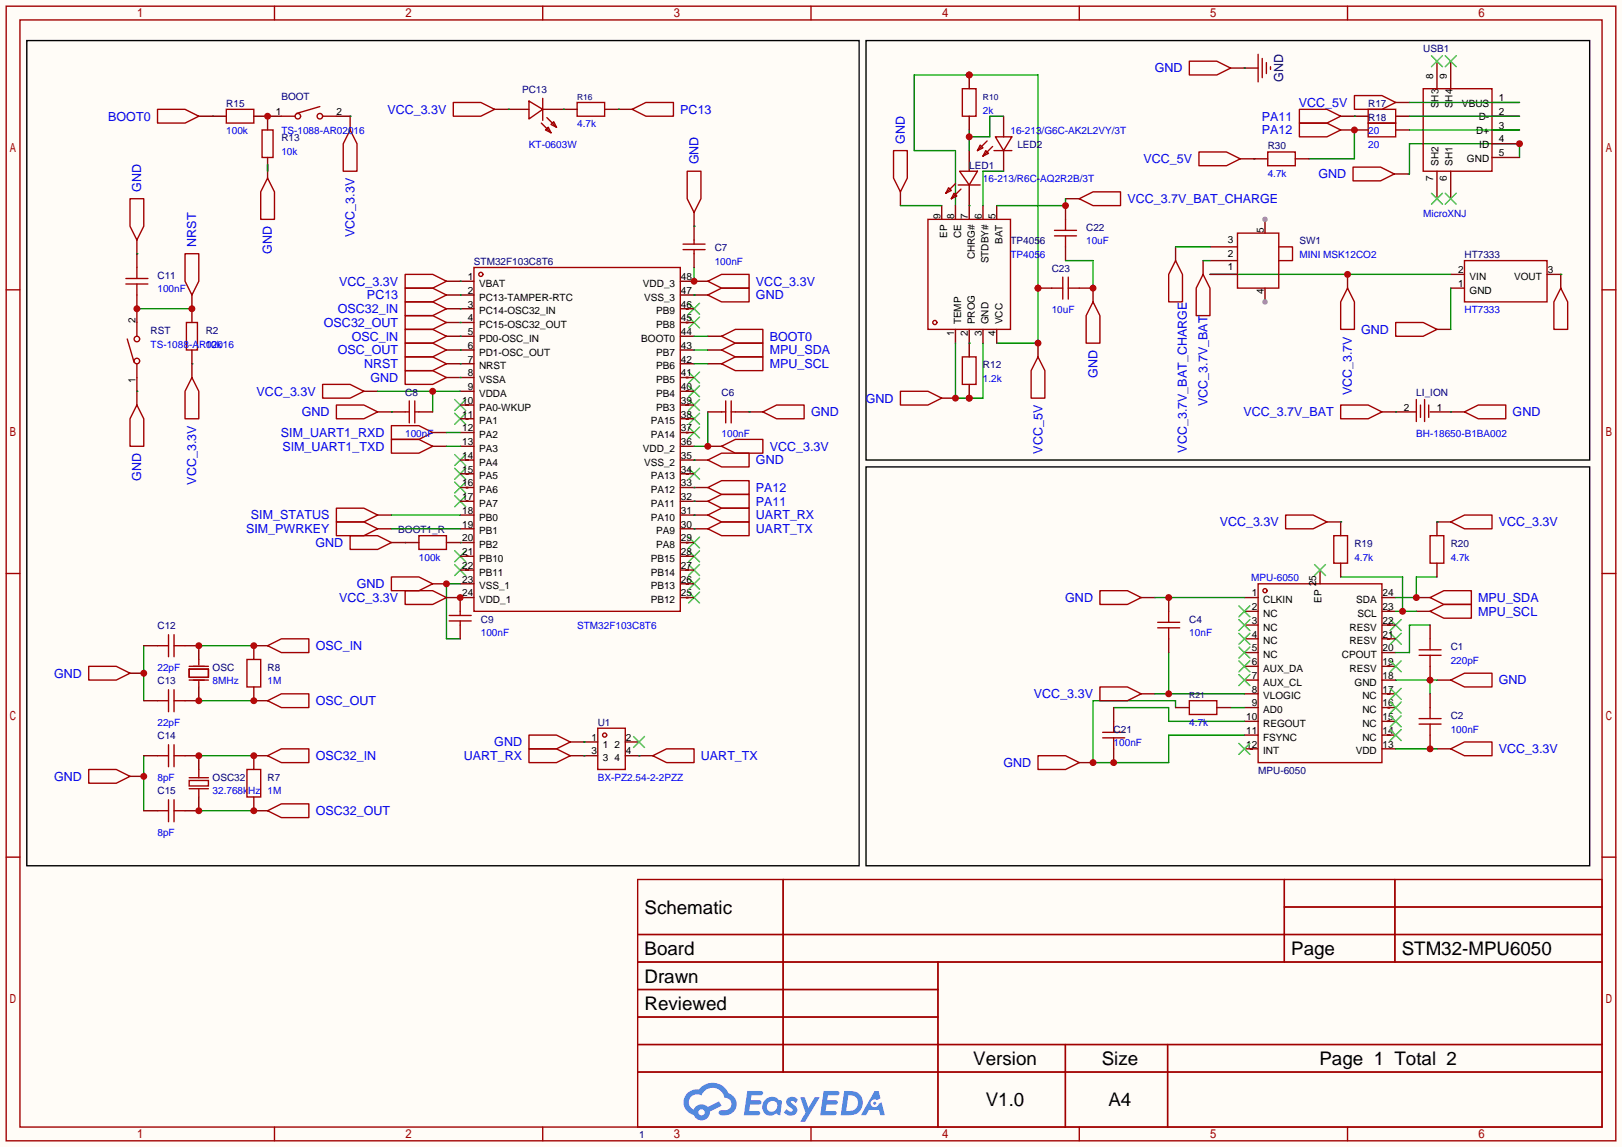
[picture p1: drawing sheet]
<svg xmlns="http://www.w3.org/2000/svg" width="299mm" height="212mm" viewBox="0 0 299 212" stroke-linecap="round" stroke-linejoin="round" font-family="sans-serif">
<path d="M0 0h299.5v211.8h-299.5z" fill="#fffcf7"/>
<g fill="none" stroke="#a10000" stroke-width=".25">
<path d="M1.1 1.1h297.2v209.6h-297.2zM3.7 3.7h292.1v204.5h-292.1zM50.7 1.1v2.6M100.2 1.1v2.6M149.7 1.1v2.6M199.3 1.1v2.6M248.8 1.1v2.6M1.1 53.5h2.6M295.8 53.5h2.5M1.1 105.9h2.6M295.8 105.9h2.5M1.1 158.3h2.6"/>
<path d="M295.8 158.3h2.5M117.7 162.4h178.1v45.8h-178.1zM117.7 172.6h178.1M117.7 177.7h178.1M144.6 162.4v35.6M173.2 177.7v30.5M237.1 162.4v15.3M237.1 167.5h58.7M257.5 162.4v15.3M117.7 182.8h55.5M117.7 192.9h178.1M117.7 187.8h55.5"/>
<path d="M117.7 198h178.1M196.7 192.9v15.3M215.6 192.9v15.3M50.7 208.2v2.5M100.2 208.2v2.5M149.7 208.2v2.5M199.3 208.2v2.5M248.8 208.2v2.5"/>
</g>
<g fill="#5487ff">
<path d="M145.5 202.8a1.3 1.3 0 0 1 1.8 .3l-.4 .6a.54 .54 0 0 0-.9-.2l.1 .2a1.58 1.58 0 0 1 1.1 1.6 1.43 1.43 0 0 1-2.5 .1l.5-.6a.64 .64 0 0 0 .5 .5 .64 .64 0 0 0 .7-.3l-.2-.2a1.6 1.6 0 0 1-1-1.6z"/>
<path d="M147.7 202.7h.9l.7 1.9 1.1-1.9h.9l-2.7 4.5h-.9l1-1.7z"/>
<path d="M138 201.5h1.6a1.31 1.31 0 0 1 1.2 .2 .4 .4 0 0 1-.3 .6h-1.8l-.1 .9h1.6a.4 .4 0 0 1 .4 .4 .4 .4 0 0 1-.4 .4h-1.7l-.2 1.2h.8a1.23 1.23 0 0 1 1.2 .2 .39 .39 0 0 1-.3 .6h-2.7z"/>
<path d="M152.1 201.5h1.6a1.32 1.32 0 0 1 1.3 .2 .39 .39 0 0 1-.4 .6h-1.7l-.2 .9h1.7a.4 .4 0 0 1 .3 .4 .4 .4 0 0 1-.4 .4h-1.7l-.2 1.2h.8a1.23 1.23 0 0 1 1.2 .2 .39 .39 0 0 1-.3 .6h-2.7z"/>
<path d="M161.5 201.5h.7l.4 1.3-.7 .4a.75 .75 0 0 0-1.1 .3 .75 .75 0 0 0 .5 1 .75 .75 0 0 0 .9-.6l.6-.3 .6 2.4h-.9l-.2-1h-1.9l-.5 1h-.9z"/>
<path d="M155.9 201.5l-.7 4.5h1.5a2.27 2.27 0 0 0 2.6-2.3 2.27 2.27 0 0 0-2.7-2.2zM156.6 202.3a1.5 1.5 0 0 1 1.8 1.5 1.5 1.5 0 0 1-1.9 1.4h-.3z"/>
<path d="M141.3 203.1a1.62 1.62 0 0 0-.4 2.1 1.62 1.62 0 0 0 2 .7l.4-.3 .3 .3 .5 .1 .3-2.5-.2-.3h-.4a1.58 1.58 0 0 0-2.5-.1zM141.9 203.6a.99 .99 0 0 1 1.6 .3 .99 .99 0 0 1-.9 1.4 .94 .94 0 0 1-1-.5 .94 .94 0 0 1 .3-1.2z"/>
<path d="M126.9 201.9a2.37 2.37 0 0 0 1.2 4 1.54 1.54 0 0 0 1.7 1 1.54 1.54 0 0 0 1.3-1.6l2.1-1.1-.5-.8-2 1.1a1.57 1.57 0 0 0-2.6 .4 1.5 1.5 0 0 1-.8-2.1 1.5 1.5 0 0 1 2.2-.5 2.23 2.23 0 0 1 2.3-1.4 2.23 2.23 0 0 1 2 1.8 1.16 1.16 0 0 1 1.2 1.1 1.16 1.16 0 0 1-1 1.3h-.7a.47 .47 0 0 0-.6 .3 .47 .47 0 0 0 .4 .6 2.23 2.23 0 0 0 2.3-.7 2.23 2.23 0 0 0 .4-2.3 2.16 2.16 0 0 0-1.3-1.1 3.2 3.2 0 0 0-5.4-.7l-1.2 .1zM129 205.4a.58 .58 0 0 1 1.1 0 .58 .58 0 0 1-1.1 0z"/>
<circle cx="161.5" cy="203.8" r=".28"/>
</g>
<g fill="none" stroke="#a10000" stroke-width=".25">
<path d="M87.5 49.4h38.1v63.5h-38.1zM232.3 107.8h22.8v33h-22.8zM264 110.4l2.6-1.3h5.1v2.5h-5.1zM264 112.9l2.6-1.3h5.1v2.6h-5.1zM267.8 138.3l2.6-1.3h5.1v2.6h-5.1zM267.8 125.6l2.6-1.3h5.1v2.6h-5.1z"/>
<circle cx="88.8" cy="50.7" r=".38"/>
<circle cx="233.6" cy="109.1" r=".38"/>
</g>
<g fill="none" stroke="#870000" stroke-width=".25">
<path d="M85 51.9h2.5M85 54.5h2.5M85 57h2.5M85 59.6h2.5M125.6 59.6h2.5M125.6 57h2.5M125.6 51.9h2.5M125.6 54.5h2.5M85 74.8h2.5M85 77.3h2.5M85 62.1h2.5M85 64.6h2.5"/>
<path d="M85 67.2h2.5M85 69.7h2.5M85 72.3h2.5M85 79.9h2.5M125.6 79.9h2.5M125.6 77.3h2.5M125.6 74.8h2.5M125.6 72.3h2.5M125.6 69.7h2.5M125.6 62.1h2.5M125.6 64.6h2.5M125.6 67.2h2.5"/>
<path d="M85 85h2.5M85 87.5h2.5M85 90h2.5M85 92.6h2.5M85 82.4h2.5M85 95.1h2.5M85 97.7h2.5M125.6 87.5h2.5M125.6 82.4h2.5M125.6 95.1h2.5M125.6 97.7h2.5M125.6 92.6h2.5"/>
<path d="M125.6 90h2.5M125.6 85h2.5M85 102.7h2.5M85 105.3h2.5M85 100.2h2.5M85 107.8h2.5M85 110.4h2.5M125.6 110.4h2.5M125.6 107.8h2.5M125.6 105.3h2.5M125.6 102.7h2.5M125.6 100.2h2.5"/>
<path d="M229.7 110.4h2.6M229.7 112.9h2.6M229.7 115.4h2.6M229.7 118h2.6M243.7 105.3v2.5M255.1 118h2.6M255.1 115.4h2.6M255.1 112.9h2.6M255.1 110.4h2.6M261.5 110.4h2.5M261.5 112.9h2.5M229.7 138.3h2.6"/>
<path d="M229.7 120.5h2.6M229.7 123.1h2.6M229.7 125.6h2.6M229.7 128.1h2.6M229.7 130.7h2.6M229.7 133.2h2.6M229.7 135.8h2.6M255.1 135.8h2.6M255.1 133.2h2.6M255.1 130.7h2.6M255.1 128.1h2.6M255.1 123.1h2.6"/>
<path d="M255.1 120.5h2.6M255.1 125.6h2.6M255.1 138.3h2.6M265.3 125.6h2.5M265.3 138.3h2.5"/>
</g>
<g fill="none" stroke="#3c3" stroke-width=".25">
<path d="M127.1 58.5l2.1 2.1M127.1 56l2.1 2M129.2 58.5l-2.1 2.1M129.2 56l-2.1 2M83.9 73.8l2.1 2M83.9 76.3l2.1 2.1M86 73.8l-2.1 2M86 76.3l-2.1 2.1M127.1 78.9l2.1 2M127.1 76.3l2.1 2.1M127.1 73.8l2.1 2M127.1 71.2l2.1 2.1"/>
<path d="M127.1 68.7l2.1 2M129.2 78.9l-2.1 2M129.2 76.3l-2.1 2.1M129.2 73.8l-2.1 2M129.2 71.2l-2.1 2.1M129.2 68.7l-2.1 2M83.9 83.9l2.1 2.1M83.9 86.5l2.1 2M83.9 89l2.1 2.1M83.9 91.6l2.1 2M86 83.9l-2.1 2.1M86 86.5l-2.1 2"/>
<path d="M86 89l-2.1 2.1M86 91.6l-2.1 2M127.1 99.2l2.1 2M127.1 86.5l2.1 2M129.2 99.2l-2.1 2M129.2 86.5l-2.1 2M83.9 101.7l2.1 2.1M83.9 104.3l2.1 2M86 101.7l-2.1 2.1M86 104.3l-2.1 2M127.1 109.3l2.1 2.1M127.1 106.8l2.1 2"/>
<path d="M127.1 104.3l2.1 2M127.1 101.7l2.1 2.1M129.2 109.3l-2.1 2.1M129.2 106.8l-2.1 2M129.2 104.3l-2.1 2M129.2 101.7l-2.1 2.1M228.7 111.9l2.1 2M228.7 114.4l2.1 2.1M228.7 117l2.1 2M228.7 119.5l2.1 2M230.8 111.9l-2.1 2M230.8 114.4l-2.1 2.1"/>
<path d="M230.8 117l-2.1 2M230.8 119.5l-2.1 2M242.7 104.3l2 2M244.7 104.3l-2 2M256.7 117l2 2M256.7 114.4l2 2.1M258.7 117l-2 2M258.7 114.4l-2 2.1M228.7 122l2.1 2.1M228.7 124.6l2.1 2M228.7 137.3l2.1 2M230.8 122l-2.1 2.1"/>
<path d="M230.8 124.6l-2.1 2M230.8 137.3l-2.1 2M256.7 134.7l2 2.1M256.7 132.2l2 2M256.7 129.7l2 2M256.7 127.1l2 2.1M256.7 122l2 2.1M258.7 134.7l-2 2.1M258.7 132.2l-2 2M258.7 129.7l-2 2M258.7 127.1l-2 2.1M258.7 122l-2 2.1"/>
</g>
<path d="M265.3 106.6h-3.8v3.8h-3.8" fill="none" stroke="#008700" stroke-width=".25"/>
<circle cx="261.5" cy="110.4" r=".63" fill="#c00"/>
<path d="M247.5 106.6h11.5v6.3M257.7 112.9h3.8" fill="none" stroke="#008700" stroke-width=".25"/>
<circle cx="259" cy="112.9" r=".63" fill="#c00"/>
<path d="M264 115.4h-3.8v5.1h-2.5M205.6 130.7h10.2v2.5h13.9M217 130.7v-1.3h-15.2v11.4h14v-5h13.9M257.7 125.6h7.6M264 125.6v2.5" fill="none" stroke="#008700" stroke-width=".25"/>
<path d="M265.3 96.4h2.5M199.3 140.8h2.5" fill="none" stroke="#870000" stroke-width=".25"/>
<path d="M267.8 96.4l2.6-1.3h5.1v2.6h-5.1z" fill="none" stroke="#a10000" stroke-width=".25"/>
<circle cx="201.8" cy="140.8" r=".63" fill="#c00"/>
<path d="M191.6 139.6h5.1l2.6 1.2-2.6 1.3h-5.1zM203.1 126.9h5.1l2.5 1.2-2.5 1.3h-5.1z" fill="none" stroke="#a10000" stroke-width=".25"/>
<path d="M213.2 128.1h16.5M215.8 120.5v7.6M227.2 130.7h2.5" fill="none" stroke="#008700" stroke-width=".25"/>
<path d="M210.7 128.1h2.5" fill="none" stroke="#870000" stroke-width=".25"/>
<circle cx="215.8" cy="128.1" r=".63" fill="#c00"/>
<g fill="none" stroke="#870000" stroke-width=".25">
<path d="M36.7 21.5h2.5M49.4 30.4v2.5M64.6 21.5v2.5M128.1 51.9h2.6M248.8 50.7v2.5M267.8 50.7h2.6M267.8 53.2h2.6M285.6 50.7h2.6M79.9 79.9h2.5M130.7 67.2h2.5M130.7 64.6h2.5M130.7 62.1h2.5"/>
<path d="M265.3 60.8h2.5M79.9 82.4h2.5M210.7 110.4h2.5"/>
</g>
<path d="M29.1 20.2h5.1l2.5 1.3-2.5 1.2h-5.1zM49.4 32.9l1.3 2.5v5.1h-2.6v-5.1zM64.6 24l1.3 2.5v5.1h-2.5v-5.1zM248.8 53.2l1.3 2.6v5h-2.6v-5zM257.7 59.6h5.1l2.5 1.2-2.5 1.3h-5.1zM270.4 48.1h15.2v7.7h-15.2zM72.3 78.6h5l2.6 1.3-2.6 1.3h-5zM133.2 67.2l2.6-1.3h5v2.6h-5zM133.2 64.6l2.6-1.2h5v2.5h-5zM133.2 62.1l2.6-1.3h5v2.6h-5zM72.3 81.2h5l2.6 1.2-2.6 1.3h-5zM203.1 109.1h5.1l2.5 1.3-2.5 1.2h-5.1z" fill="none" stroke="#a10000" stroke-width=".25"/>
<path d="M128.1 49.4v2.5M82.4 79.9h2.6M128.1 67.2h2.6M128.1 64.6h2.6M128.1 62.1h2.6M82.4 82.4h2.6M213.2 110.4h16.5" fill="none" stroke="#008700" stroke-width=".25"/>
<circle cx="128.1" cy="51.9" r=".63" fill="#c00"/>
<path d="M250.1 17.7h5l2.6 1.2-2.6 1.3h-5zM130.7 51.9l2.5-1.2h5.1v2.5h-5.1zM130.7 54.5l2.5-1.3h5.1v2.6h-5.1zM288.2 53.2l1.2 2.6v5h-2.5v-5zM130.7 85l2.5-1.3h5.1v2.5h-5.1zM72.3 106.6h5l2.6 1.2-2.6 1.3h-5z" fill="none" stroke="#a10000" stroke-width=".25"/>
<path d="M257.7 18.9h2.5M128.1 54.5h2.6M288.2 50.7v2.5M128.1 85h2.6M79.9 107.8h2.5" fill="none" stroke="#870000" stroke-width=".25"/>
<path d="M128.1 54.5h.1M128.1 85h.1M85 107.8h-2.6v10.2h2.6" fill="none" stroke="#008700" stroke-width=".25"/>
<circle cx="82.4" cy="107.8" r=".63" fill="#c00"/>
<path d="M82.4 69.7h2.6M130.7 82.4h2.5" fill="none" stroke="#870000" stroke-width=".25"/>
<path d="M74.8 68.5h5.1l2.5 1.2-2.5 1.3h-5.1zM133.2 82.4l2.6-1.2h5v2.5h-5z" fill="none" stroke="#a10000" stroke-width=".25"/>
<path d="M85 69.7h.1M130.7 76.1v6.3h-2.6" fill="none" stroke="#008700" stroke-width=".25"/>
<circle cx="130.7" cy="82.4" r=".63" fill="#c00"/>
<path d="M67.2 72.3h2.5M82.4 110.4h2.6" fill="none" stroke="#870000" stroke-width=".25"/>
<path d="M59.6 71h5l2.6 1.3-2.6 1.2h-5zM74.8 109.1h5.1l2.5 1.3-2.5 1.2h-5.1z" fill="none" stroke="#a10000" stroke-width=".25"/>
<path d="M69.7 72.3h15.3M79.9 72.3v3.8" fill="none" stroke="#008700" stroke-width=".25"/>
<circle cx="79.9" cy="72.3" r=".63" fill="#c00"/>
<g fill="none" stroke="#870000" stroke-width=".25">
<path d="M91.3 20.2h2.6M114.2 20.2h2.5M128.1 39.2v2.6M25.3 44.3v5.1M25.3 54.5v2.5M35.4 54.5v2.5M82.4 54.5h2.6M82.4 51.9h2.6M82.4 57h2.6M82.4 59.6h2.6M25.3 72.3v2.5M35.4 67.2v2.5"/>
<path d="M69.7 76.1h2.6M82.4 62.1h2.6M82.4 64.6h2.6M82.4 67.2h2.6M138.3 76.1h2.5M128.1 95.1h2.6M128.1 97.7h2.6M245 96.4h2.5M46.9 119.3h2.5M24 124.3h2.5M36.7 139.6v2.5M46.9 139.6h2.5"/>
<path d="M46.9 129.4h2.5M105.3 137h2.5M105.3 139.6h2.5M118 139.6h2.5M36.7 147.2v2.5M46.9 149.7h2.5"/>
</g>
<g fill="none" stroke="#a10000" stroke-width=".25">
<path d="M83.7 18.9h5.1l2.5 1.3-2.5 1.3h-5.1zM24 36.7h2.5v5.1l-1.2 2.5-1.3-2.5zM116.7 20.2l2.6-1.3h5v2.6h-5zM126.9 31.6h2.5v5.1l-1.3 2.5-1.2-2.5zM23.2 51.4h4.1M23.2 52.5h4.1M25.3 49.4v2M25.3 52.5v2M34.2 46.9h2.5v5l-1.3 2.6-1.2-2.6zM74.8 53.2h5.1l2.5 1.3-2.5 1.3h-5.1zM74.8 50.7h5.1l2.5 1.2-2.5 1.3h-5.1zM74.8 55.8h5.1l2.5 1.2-2.5 1.3h-5.1z"/>
<path d="M74.8 58.3h5.1l2.5 1.3-2.5 1.2h-5.1zM25.3 74.8l1.2 2.5v5.1h-2.5v-5.1zM35.4 69.7l1.3 2.6v5h-2.5v-5zM62.1 74.8h5.1l2.5 1.3-2.5 1.2h-5.1zM74.8 60.8h5.1l2.5 1.3-2.5 1.3h-5.1zM74.8 63.4h5.1l2.5 1.2-2.5 1.3h-5.1zM74.8 65.9h5.1l2.5 1.3-2.5 1.3h-5.1zM140.8 76.1l2.6-1.3h5.1v2.5h-5.1zM130.7 95.1l2.5-1.2h5.1v2.5h-5.1zM130.7 97.7l2.5-1.3h5.1v2.5h-5.1zM237.4 95.1h5l2.6 1.3-2.6 1.3h-5zM49.4 119.3l2.5-1.3h5.1v2.5h-5.1z"/>
<path d="M16.4 123.1h5.1l2.5 1.2-2.5 1.3h-5.1zM49.4 129.4l2.5-1.3h5.1v2.6h-5.1zM49.4 139.6l2.5-1.3h5.1v2.5h-5.1zM97.7 135.8h5l2.6 1.2-2.6 1.3h-5zM97.7 138.3h5l2.6 1.3-2.6 1.2h-5zM120.5 139.6l2.6-1.3h5v2.5h-5zM34.9 144.1h3.6v1.1h-3.6zM34.9 143.6h3.6M34.9 145.7h3.6M36.7 142.1v1.5M36.7 145.7v1.5M49.4 149.7l2.5-1.2h5.1v2.5h-5.1z"/>
</g>
<g fill="none" stroke="#008700" stroke-width=".25">
<path d="M85 54.5h.1M85 51.9h.1M85 57h.1M85 59.6h.1M267.8 53.2v7.6M288.2 50.7h.1M35.4 67.2h.1M85 62.1h.1M85 64.6h.1M85 67.2h.1M128.1 95.1h.1M26.5 119.3v10.1"/>
<path d="M36.7 119.3h10.2M85 110.4h.1M26.5 139.6v10.1M36.7 129.4h10.2M36.7 139.6h10.2M257.7 138.3h7.6M36.7 149.7h10.2"/>
</g>
<circle cx="26.5" cy="124.3" r=".63" fill="#c00"/>
<path d="M24 143.4h2.5" fill="none" stroke="#870000" stroke-width=".25"/>
<circle cx="26.5" cy="143.4" r=".63" fill="#c00"/>
<g fill="none" stroke="#a10000" stroke-width=".25">
<path d="M97.7 18.7l2.5 1.5-2.5 1.8zM100.2 18.2v4M219.6 11.3h5.1l2.5 1.3-2.5 1.2h-5.1zM232.3 10v5.1M233 10.8v3.6M233.8 11.6v2M234.6 12.3v.5M41.8 20.2h5.1v2.5h-5.1zM99.9 22.7l1.8 1.8M100.7 24l.5-.5 .5 1zM101 21.7l1.7 1.8M101.7 23l.5-.5 .5 1z"/>
<path d="M247.5 74.8h5.1l2.5 1.3-2.5 1.2h-5.1zM261.5 73.8v4.1M262.3 74.8v2.3M263 73.8v4.1M263.8 74.8v2.3M270.4 76.1l2.5-1.3h5.1v2.5h-5.1zM64.6 98.9h5.1l2.6 1.3-2.6 1.3h-5.1zM77.3 98.9h5.1v2.6h-5.1zM34.9 123.6h3.6v1.5h-3.6zM34.9 125.6h3.6M34.9 123.1h3.6M36.7 121.8v1"/>
<path d="M36.7 125.9v1M16.4 142.1h5.1l2.5 1.3-2.5 1.3h-5.1z"/>
</g>
<path d="M227.2 12.6h5.1M39.2 21.5h2.6M46.9 21.5h2.5M93.9 20.2h3.8M100.2 20.2h3.8M255.1 76.1h6.4M264 76.1h6.4M36.7 119.3v2.5M72.3 100.2h5M82.4 100.2h2.6M215.8 110.4v2.5M36.7 126.9v2.5" fill="none" stroke="#870000" stroke-width=".25"/>
<path d="M229.7 12.6h.1M39.2 21.5h.1M93.9 20.2h.1M25.3 46.9h.1M25.3 57h10.1M257.7 76.1h.1M267.8 76.1h.1M74.8 100.2h.1M85 100.2h.1" fill="none" stroke="#008700" stroke-width=".25"/>
<circle cx="215.8" cy="110.4" r=".63" fill="#c00"/>
<path d="M34.2 119.3h2.5M215.8 118v2.5" fill="none" stroke="#870000" stroke-width=".25"/>
<path d="M32.1 117.2v4.1M213.7 114.9h4.1M213.7 116h4.1M215.8 112.9v2M215.8 116v2" fill="none" stroke="#a10000" stroke-width=".25"/>
<circle cx="36.7" cy="119.3" r=".63" fill="#c00"/>
<path d="M29.1 119.3h2M31.1 117.2v4.1M32.1 119.3h2.1M32.1 127.4v4" fill="none" stroke="#a10000" stroke-width=".25"/>
<path d="M26.5 119.3h2.6M34.2 129.4h2.5" fill="none" stroke="#870000" stroke-width=".25"/>
<circle cx="36.7" cy="129.4" r=".63" fill="#c00"/>
<path d="M29.1 129.4h2M31.1 127.4v4M32.1 129.4h2.1M32.1 137.5v4.1" fill="none" stroke="#a10000" stroke-width=".25"/>
<path d="M26.5 129.4h2.6M34.2 139.6h2.5" fill="none" stroke="#870000" stroke-width=".25"/>
<circle cx="36.7" cy="139.6" r=".63" fill="#c00"/>
<path d="M29.1 139.6h2M31.1 137.5v4.1M32.1 139.6h2.1M32.1 147.7v4.1" fill="none" stroke="#a10000" stroke-width=".25"/>
<path d="M26.5 139.6h2.6M34.2 149.7h2.5" fill="none" stroke="#870000" stroke-width=".25"/>
<circle cx="36.7" cy="149.7" r=".63" fill="#c00"/>
<path d="M29.1 149.7h2M31.1 147.7v4.1M32.1 149.7h2.1" fill="none" stroke="#a10000" stroke-width=".25"/>
<path d="M264 128.1v2.6M264 135.8v2.5M26.5 149.7h2.6" fill="none" stroke="#870000" stroke-width=".25"/>
<circle cx="264" cy="138.3" r=".63" fill="#c00"/>
<path d="M262 132.7h4.1M262 133.7h4.1M264 130.7v2M264 133.7v2.1" fill="none" stroke="#a10000" stroke-width=".25"/>
<path d="M264 115.4v2.6M264 123.1v2.5" fill="none" stroke="#870000" stroke-width=".25"/>
<circle cx="264" cy="125.6" r=".63" fill="#c00"/>
<path d="M34.4 59.6h2v5h-2zM264 118v2M262 120h4.1M262 121h4.1M264 121v2.1" fill="none" stroke="#a10000" stroke-width=".25"/>
<path d="M35.4 57v2.6M35.4 64.6v2.6" fill="none" stroke="#870000" stroke-width=".25"/>
<circle cx="35.4" cy="57" r=".63" fill="#c00"/>
<path d="M45.6 142.1h2.5v5.1h-2.5z" fill="none" stroke="#a10000" stroke-width=".25"/>
<path d="M46.9 139.6v2.5" fill="none" stroke="#870000" stroke-width=".25"/>
<circle cx="46.9" cy="139.6" r=".63" fill="#c00"/>
<path d="M46.9 147.2v2.5" fill="none" stroke="#870000" stroke-width=".25"/>
<circle cx="46.9" cy="149.7" r=".63" fill="#c00"/>
<path d="M45.6 121.8h2.5v5.1h-2.5z" fill="none" stroke="#a10000" stroke-width=".25"/>
<path d="M46.9 119.3v2.5" fill="none" stroke="#870000" stroke-width=".25"/>
<circle cx="46.9" cy="119.3" r=".63" fill="#c00"/>
<path d="M46.9 126.9v2.5" fill="none" stroke="#870000" stroke-width=".25"/>
<circle cx="46.9" cy="129.4" r=".63" fill="#c00"/>
<path d="M5 7.5h153.6v152.4h-153.6zM159.9 7.5h133.6v77.5h-133.6zM159.9 86.2h133.6v73.7h-133.6z" fill="none" stroke="#000" stroke-width=".25"/>
<path d="M229 29.3h2.5M247.5 24h5.1M247.5 21.5h5.1M257.4 32.1h2.6M257.7 24h2.5M257.7 21.5h2.5M128.1 90h2.6M128.1 92.6h2.6" fill="none" stroke="#870000" stroke-width=".25"/>
<path d="M221.4 28.1h5l2.6 1.2-2.6 1.3h-5zM239.9 22.7h5.1l2.5 1.3-2.5 1.3h-5.1zM239.9 20.2h5.1l2.5 1.3-2.5 1.2h-5.1zM249.8 30.9h5.1l2.5 1.2-2.5 1.3h-5.1zM252.6 22.7h5.1v2.6h-5.1zM252.6 20.2h5.1v2.5h-5.1zM130.7 90l2.5-1.2h5.1v2.5h-5.1zM130.7 92.6l2.5-1.3h5.1v2.6h-5.1z" fill="none" stroke="#a10000" stroke-width=".25"/>
<path d="M250.1 21.5h.1M250.1 24v5.3h-8.4M280.5 29.1v-2.6h-20.3v5.6h-.2M128.1 90h.1M128.1 92.6h.1" fill="none" stroke="#008700" stroke-width=".25"/>
<circle cx="250.1" cy="24" r=".63" fill="#c00"/>
<path d="M176.4 38v-10.2h-7.6v-14h22.8v49.6h-7.6M231.5 29.3h.1M72.3 95.1h12.7M72.3 97.7h12.7M128.1 97.7h.1" fill="none" stroke="#008700" stroke-width=".25"/>
<path d="M234.1 28.1h5v2.5h-5zM166.2 72.3h5.1l2.6 1.2-2.6 1.3h-5.1zM191.6 65.9l1.3 2.6v5h-2.5v-5zM62.1 93.9h5.1l2.5 1.2-2.5 1.3h-5.1zM62.1 96.4h5.1l2.5 1.3-2.5 1.2h-5.1z" fill="none" stroke="#a10000" stroke-width=".25"/>
<path d="M231.5 29.3h2.6M239.1 29.3h2.6M173.9 73.5h2.5M191.6 63.4v2.5M69.7 95.1h2.6M69.7 97.7h2.6" fill="none" stroke="#870000" stroke-width=".25"/>
<g fill="#c00">
<circle cx="191.6" cy="63.4" r=".63"/>
<circle cx="191.6" cy="53.2" r=".63"/>
<circle cx="178.9" cy="13.8" r=".63"/>
</g>
<path d="M175.1 34.7l.5 .5-1 .5zM176.1 35.7l.6 .5-1.1 .5zM176.4 33.9l-1.8 1.8M176.9 34.2h4.1M177.2 31.6h3.3l-1.6 2.6zM177.4 34.9l-1.8 1.8M181 26.8l.5 .5-1 .5zM182 27.8l.5 .5-1 .5zM182.2 26l-1.7 1.8M183.3 27.1l-1.8 1.7M183.5 27.8h3.3M183.8 25.3h3l-1.5 2.5z" fill="none" stroke="#a10000" stroke-width=".25"/>
<path d="M178.9 27.8v3.8M178.9 34.2v3.8M185.3 21.5v3.8M185.3 27.8v3.8" fill="none" stroke="#870000" stroke-width=".25"/>
<path d="M178.9 24v3.8M182.8 21.5v3.8h-3.9" fill="none" stroke="#008700" stroke-width=".25"/>
<circle cx="178.9" cy="25.3" r=".63" fill="#c00"/>
<path d="M203.6 136.3h4" fill="none" stroke="#a10000" stroke-width=".25"/>
<path d="M205.6 138.3v2.5" fill="none" stroke="#870000" stroke-width=".25"/>
<circle cx="205.6" cy="140.8" r=".63" fill="#c00"/>
<g fill="none" stroke="#a10000" stroke-width=".25">
<path d="M106.6 18.9h5v2.6h-5zM171.3 40.5h15.3v20.3h-15.3zM203.6 135.3h4M205.6 133.2v2.1M205.6 136.3v2M219.6 129.4h5.1v2.6h-5.1z"/>
<circle cx="172.6" cy="59.6" r=".38"/>
</g>
<g fill="none" stroke="#870000" stroke-width=".25">
<path d="M104 20.2h2.6M111.6 20.2h2.6M173.9 38v2.5M176.4 38v2.5M178.9 38v2.5M181.5 38v2.5M184 38v2.5M176.4 60.8v2.6M178.9 60.8v2.6M181.5 60.8v2.6M184 60.8v2.6M205.6 130.7v2.5"/>
<path d="M217 130.7h2.6M224.7 130.7h2.5"/>
</g>
<path d="M104 20.2h.1M114.2 20.2h.1M223.4 50.7h44.4" fill="none" stroke="#008700" stroke-width=".25"/>
<circle cx="248.8" cy="50.7" r=".63" fill="#c00"/>
<path d="M196.7 36.7h2.6M196.7 38v2.5M196.7 45.6v2.5M222.1 48.1v2.6" fill="none" stroke="#870000" stroke-width=".25"/>
<path d="M199.3 36.7l2.5-1.3h5.1v2.6h-5.1zM194.7 43.6h4.1M194.7 42.5h4.1M196.7 40.5v2M222.1 50.7l1.3 2.5v5.1h-2.5v-5.1z" fill="none" stroke="#a10000" stroke-width=".25"/>
<path d="M196.7 36.7v1.3h-12.7" fill="none" stroke="#008700" stroke-width=".25"/>
<circle cx="196.7" cy="38" r=".63" fill="#c00"/>
<path d="M196.7 43.6v2M201.8 55.8l1.3 2.5v5.1h-2.6v-5.1z" fill="none" stroke="#a10000" stroke-width=".25"/>
<path d="M201.8 53.2v2.6" fill="none" stroke="#870000" stroke-width=".25"/>
<path d="M196.7 48.1h5.1v5.1M176.4 63.4v10.1h5.1v-10.1" fill="none" stroke="#008700" stroke-width=".25"/>
<g fill="#c00">
<circle cx="176.4" cy="73.5" r=".63"/>
<circle cx="178.9" cy="73.5" r=".63"/>
</g>
<path d="M166.2 35.4v2.6M178.9 63.4v2.5M178.9 71v2.5" fill="none" stroke="#870000" stroke-width=".25"/>
<path d="M165 27.8h2.5v5.1l-1.3 2.5-1.2-2.5zM177.7 65.9h2.5v5.1h-2.5z" fill="none" stroke="#a10000" stroke-width=".25"/>
<path d="M166.2 38h7.7" fill="none" stroke="#008700" stroke-width=".25"/>
<circle cx="178.9" cy="73.5" r=".63" fill="#c00"/>
<path d="M178.9 63.4h.1" fill="none" stroke="#008700" stroke-width=".25"/>
<path d="M197.2 51.2v4" fill="none" stroke="#a10000" stroke-width=".25"/>
<path d="M199.3 53.2h2.5" fill="none" stroke="#870000" stroke-width=".25"/>
<circle cx="201.8" cy="53.2" r=".63" fill="#c00"/>
<path d="M194.2 53.2h2M196.2 51.2v4" fill="none" stroke="#a10000" stroke-width=".25"/>
<path d="M191.6 53.2h2.6" fill="none" stroke="#870000" stroke-width=".25"/>
<circle cx="191.6" cy="53.2" r=".63" fill="#c00"/>
<path d="M197.2 53.2h2.1M74.8 76.1h.8M75.6 74v4.1M76.6 74v4.1M76.6 76.1h.7M82.9 114.7h4.1M82.9 113.7h4.1" fill="none" stroke="#a10000" stroke-width=".25"/>
<path d="M72.3 76.1h2.5M77.3 76.1h2.6M85 110.4v2.5M85 115.4v2.6" fill="none" stroke="#870000" stroke-width=".25"/>
<circle cx="85" cy="110.4" r=".63" fill="#c00"/>
<path d="M177.7 16.4h2.5v5.1h-2.5zM126.1 46.1h4.1M126.1 45.1h4.1M128.1 44.3v.8M128.1 46.1v.8M133.2 76.1h.8M134 74v4.1M135 74v4.1M135 76.1h.8M85 112.9v.8M85 114.7v.7" fill="none" stroke="#a10000" stroke-width=".25"/>
<path d="M178.9 13.8v2.6M128.1 41.8v2.5M128.1 46.9v2.5M130.7 76.1h2.5M135.8 76.1h2.5" fill="none" stroke="#870000" stroke-width=".25"/>
<path d="M128.1 41.8h.1M72.3 76.1h.1M138.3 76.1h.1" fill="none" stroke="#008700" stroke-width=".25"/>
<circle cx="178.9" cy="13.8" r=".63" fill="#c00"/>
<path d="M49.4 29.1v2.5M51.9 21.5h-2.5v2.5M62.1 21.5h2.5M178.9 21.5v2.5M217 45.6v2.5M247.5 96.4v2.5M265.3 96.4v2.5M247.5 104v2.6M265.3 104v2.6" fill="none" stroke="#870000" stroke-width=".25"/>
<path d="M49.4 21.5h.1M49.4 30.4v1.2M178.9 38h.1M182.8 21.5h2.5M185.3 31.6h-3.8v6.4M247.5 96.4h.1M265.3 96.4h.1" fill="none" stroke="#008700" stroke-width=".25"/>
<g fill="none" stroke="#a10000" stroke-width=".25">
<path d="M59.1 19.7l-4.4 1.3M48.4 24h2v5.1h-2zM51.9 21.5h2.6M59.6 21.5h2.5M217 48.1l1.3 2.6v5.1h-2.5v-5.1zM246.3 98.9h2.5v5.1h-2.5zM264 98.9h2.6v5.1h-2.6z"/>
<circle cx="55" cy="21.5" r=".51"/>
<circle cx="59.1" cy="21.5" r=".51"/>
</g>
<circle cx="49.4" cy="21.5" r=".63" fill="#c00"/>
<path d="M64.6 21.5h.1" fill="none" stroke="#008700" stroke-width=".25"/>
<path d="M25.3 57v2.6" fill="none" stroke="#870000" stroke-width=".25"/>
<circle cx="25.3" cy="57" r=".63" fill="#c00"/>
<path d="M233.6 40.5v2.6M25.3 69.7v2.6M107.8 137h2.6M107.8 139.6h2.6M115.4 137h2.6M115.4 139.6h2.6" fill="none" stroke="#870000" stroke-width=".25"/>
<g fill="none" stroke="#a10000" stroke-width=".25">
<path d="M25.3 59.6v2.5M236.1 45.6h2.5v2.5h-2.5M23.5 62.6l1.3 4.3M25.3 67.2v2.5M110.4 134.5h5v7.6h-5z"/>
<circle cx="25.3" cy="66.7" r=".51"/>
<circle cx="25.3" cy="62.6" r=".51"/>
<circle cx="111.6" cy="135.8" r=".38"/>
</g>
<path d="M25.3 72.3h.1M107.8 137h.1M107.8 139.6h.1M118 139.6h.1" fill="none" stroke="#008700" stroke-width=".25"/>
<path d="M117 136l2 2M119 136l-2 2" fill="none" stroke="#3c3" stroke-width=".25"/>
<circle cx="233.6" cy="40.5" r=".51" fill="#999"/>
<path d="M233.6 53.2v2.6" fill="none" stroke="#870000" stroke-width=".25"/>
<circle cx="233.6" cy="55.8" r=".51" fill="#999"/>
<path d="M265.3 11.3v5.1M267.8 11.3v5.1M265.3 31.6v5.1M267.8 31.6v5.1M275.5 29.1h5M275.5 26.5h5M223.4 45.6h5.1M223.4 48.1h5.1M223.4 50.7h5.1" fill="none" stroke="#870000" stroke-width=".25"/>
<path d="M228.5 43.1h7.6v10.1h-7.6z" fill="none" stroke="#a10000" stroke-width=".25"/>
<path d="M217 45.6h6.4M222.1 48.1h1.3" fill="none" stroke="#008700" stroke-width=".25"/>
<path d="M264.3 10.3l2 2M266.3 10.3l-2 2M266.8 10.3l2.1 2M268.9 10.3l-2.1 2M264.3 35.7l2 2M266.3 35.7l-2 2M266.8 35.7l2.1 2M268.9 35.7l-2.1 2" fill="none" stroke="#3c3" stroke-width=".25"/>
<circle cx="280.5" cy="26.5" r=".63" fill="#c00"/>
<path d="M275.5 18.9h5M275.5 24h5M275.5 21.5h5" fill="none" stroke="#870000" stroke-width=".25"/>
<path d="M262.8 16.4h12.7v15.2h-12.7z" fill="none" stroke="#a10000" stroke-width=".25"/>
<path d="M260.2 18.9h20.3M260.2 21.5h20.3M260.2 24h20.3" fill="none" stroke="#008700" stroke-width=".25"/>
<g font-size="3.5">
<text x="119" y="168.8">Schematic</text>
<text x="119" y="176.4">Board</text>
<text x="238.4" y="176.4">Page</text>
<text x="258.8" y="176.4">STM32-MPU6050</text>
<text x="119" y="181.5">Drawn</text>
<text x="119" y="186.6">Reviewed</text>
<text x="179.7" y="196.7">Version</text>
<text x="203.4" y="196.7">Size</text>
<text x="243.6" y="196.7">Page 1 Total 2</text>
<text x="182" y="204.3">V1.0</text>
<text x="204.7" y="204.3">A4</text>
</g>
<g font-size="2.3" fill="#00f">
<text x="213.2" y="13.4">GND</text>
<text x="20" y="22.3">BOOT0</text>
<text x="71.5" y="21">VCC_3.3V</text>
<text x="125.6" y="21">PC13</text>
<text x="233" y="22.3">PA11</text>
<text x="239.8" y="19.7">VCC_5V</text>
<text x="167.1" y="26.5" transform="rotate(-90 167.1 26.5)">GND</text>
<text x="233" y="24.8">PA12</text>
<text x="26.1" y="35.4" transform="rotate(-90 26.1 35.4)">GND</text>
<text x="129" y="30.4" transform="rotate(-90 129 30.4)">GND</text>
<text x="211.1" y="30.1">VCC_5V</text>
<text x="243.4" y="32.9">GND</text>
<text x="208.2" y="37.5">VCC_3.7V_BAT_CHARGE</text>
<text x="36.2" y="45.6" transform="rotate(-90 36.2 45.6)">NRST</text>
<text x="50.2" y="46.9" transform="rotate(-90 50.2 46.9)">GND</text>
<text x="65.5" y="43.8" transform="rotate(-90 65.5 43.8)">VCC_3.3V</text>
<text x="62.6" y="52.8">VCC_3.3V</text>
<text x="139.6" y="52.8">VCC_3.3V</text>
<text x="62.4" y="57.8">OSC32_IN</text>
<text x="67.8" y="55.3">PC13</text>
<text x="139.6" y="55.3">GND</text>
<text x="59.8" y="60.4">OSC32_OUT</text>
<text x="62.4" y="65.5">OSC_OUT</text>
<text x="64.9" y="62.9">OSC_IN</text>
<text x="142.1" y="65.5">MPU_SDA</text>
<text x="142.1" y="62.9">BOOT0</text>
<text x="251.3" y="61.6">GND</text>
<text x="67.2" y="68">NRST</text>
<text x="68.4" y="70.5">GND</text>
<text x="142.1" y="68">MPU_SCL</text>
<text x="202.6" y="69.8" transform="rotate(-90 202.6 69.8)">GND</text>
<text x="47.4" y="73.1">VCC_3.3V</text>
<text x="55.7" y="76.9">GND</text>
<text x="149.7" y="76.9">GND</text>
<text x="159.8" y="74.3">GND</text>
<text x="222.9" y="75" transform="rotate(-90 222.9 75)">VCC_3.7V_BAT</text>
<text x="229.6" y="76.9">VCC_3.7V_BAT</text>
<text x="249.6" y="73" transform="rotate(-90 249.6 73)">VCC_3.7V</text>
<text x="279.3" y="76.9">GND</text>
<text x="51.9" y="80.7">SIM_UART1_RXD</text>
<text x="52.1" y="83.2">SIM_UART1_TXD</text>
<text x="142.1" y="83.2">VCC_3.3V</text>
<text x="192.5" y="83.8" transform="rotate(-90 192.5 83.8)">VCC_5V</text>
<text x="219.1" y="83.6" transform="rotate(-90 219.1 83.6)">VCC_3.7V_BAT_CHARGE</text>
<text x="26.1" y="88.8" transform="rotate(-90 26.1 88.8)">GND</text>
<text x="36.2" y="89.5" transform="rotate(-90 36.2 89.5)">VCC_3.3V</text>
<text x="139.6" y="85.8">GND</text>
<text x="46.3" y="95.9">SIM_STATUS</text>
<text x="139.6" y="95.9">UART_RX</text>
<text x="139.6" y="90.9">PA12</text>
<text x="139.6" y="93.4">PA11</text>
<text x="45.4" y="98.5">SIM_PWRKEY</text>
<text x="58.2" y="101">GND</text>
<text x="139.6" y="98.5">UART_TX</text>
<text x="225.2" y="97.2">VCC_3.3V</text>
<text x="276.7" y="97.2">VCC_3.3V</text>
<text x="62.6" y="111.2">VCC_3.3V</text>
<text x="65.9" y="108.6">GND</text>
<text x="196.7" y="111.2">GND</text>
<text x="272.9" y="111.2">MPU_SDA</text>
<text x="272.9" y="113.7">MPU_SCL</text>
<text x="10" y="125.1">GND</text>
<text x="58.3" y="120.1">OSC_IN</text>
<text x="58.3" y="130.2">OSC_OUT</text>
<text x="190.9" y="129">VCC_3.3V</text>
<text x="276.7" y="126.4">GND</text>
<text x="91.3" y="137.8">GND</text>
<text x="58.3" y="140.4">OSC32_IN</text>
<text x="85.6" y="140.4">UART_RX</text>
<text x="129.4" y="140.4">UART_TX</text>
<text x="185.2" y="141.7">GND</text>
<text x="276.7" y="139.1">VCC_3.3V</text>
<text x="10" y="144.2">GND</text>
<text x="58.3" y="150.5">OSC32_OUT</text>
</g>
<text font-size="2.3" fill="#000080" x="236.9" y="15.1" transform="rotate(-90 236.9 15.1)">GND</text>
<g font-size="1.8" fill="#000080">
<text x="262.8" y="9.6">USB1</text>
<text x="96.4" y="17.2">PC13</text>
<text x="41.8" y="19.7">R15</text>
<text x="51.9" y="18.5">BOOT</text>
<text x="252.6" y="22.3">R18</text>
<text x="252.6" y="19.7">R17</text>
<text x="51.9" y="26.1">R13</text>
<text x="187.8" y="27.4">LED2</text>
<text x="234.1" y="27.6">R30</text>
<text x="178.9" y="31.2">LED1</text>
<text x="132" y="46.4">C7</text>
<text x="186.6" y="45.1">TP4056</text>
<text x="200.5" y="42.6">C22</text>
<text x="239.9" y="45.1">SW1</text>
<text x="270.4" y="47.7">HT7333</text>
<text x="29.1" y="51.5">C11</text>
<text x="87.5" y="48.9">STM32F103C8T6</text>
<text x="194.2" y="50.2">C23</text>
<text x="27.8" y="61.6">RST</text>
<text x="38" y="61.6">R2</text>
<text x="181.5" y="68">R12</text>
<text x="74.8" y="73.1">C8</text>
<text x="133.2" y="73.1">C6</text>
<text x="261.5" y="73.1">LI_ION</text>
<text x="73.5" y="98.5">BOOT1_R</text>
<text x="250.1" y="101">R19</text>
<text x="267.8" y="101">R20</text>
<text x="29.1" y="116.3">C12</text>
<text x="88.8" y="115">C9</text>
<text x="219.6" y="115">C4</text>
<text x="39.2" y="123.9">OSC</text>
<text x="49.4" y="123.9">R8</text>
<text x="267.8" y="120.1">C1</text>
<text x="29.1" y="126.4">C13</text>
<text x="29.1" y="136.6">C14</text>
<text x="110.4" y="134">U1</text>
<text x="205.6" y="135.3">C21</text>
<text x="267.8" y="132.8">C2</text>
<text x="232.3" y="142.9">MPU-6050</text>
<text x="29.1" y="146.7">C15</text>
<text x="39.2" y="144.2">OSC32</text>
<text x="49.4" y="144.2">R7</text>
<text x="118" y="210.2">1</text>
</g>
<g font-size="1.8">
<text x="264.6" y="14.6" transform="rotate(-90 264.6 14.6)">8</text>
<text x="267.1" y="14.6" transform="rotate(-90 267.1 14.6)">9</text>
<text x="50.9" y="21.2">1</text>
<text x="62.1" y="21.2">2</text>
<text x="265.6" y="20" transform="rotate(-90 265.6 20)">SH3</text>
<text x="268.1" y="20" transform="rotate(-90 268.1 20)">SH4</text>
<text x="269.9" y="19.7">VBUS</text>
<text x="273" y="22.2">D-</text>
<text x="276.7" y="23.8">3</text>
<text x="276.7" y="21.2">2</text>
<text x="276.7" y="18.7">1</text>
<text x="270.8" y="29.9">GND</text>
<text x="272.5" y="24.8">D+</text>
<text x="273.1" y="27.3">ID</text>
<text x="276.7" y="28.9">5</text>
<text x="276.7" y="26.3">4</text>
<text x="264.6" y="33.4" transform="rotate(-90 264.6 33.4)">7</text>
<text x="265.6" y="30.6" transform="rotate(-90 265.6 30.6)">SH2</text>
<text x="267.1" y="33.4" transform="rotate(-90 267.1 33.4)">6</text>
<text x="268.1" y="30.6" transform="rotate(-90 268.1 30.6)">SH1</text>
<text x="173.6" y="40.4" transform="rotate(-90 173.6 40.4)">9</text>
<text x="176.2" y="40.4" transform="rotate(-90 176.2 40.4)">8</text>
<text x="178.7" y="40.4" transform="rotate(-90 178.7 40.4)">7</text>
<text x="181.3" y="40.4" transform="rotate(-90 181.3 40.4)">6</text>
<text x="183.8" y="40.4" transform="rotate(-90 183.8 40.4)">5</text>
<text x="174.9" y="43.9" transform="rotate(-90 174.9 43.9)">EP</text>
<text x="177.4" y="44" transform="rotate(-90 177.4 44)">CE</text>
<text x="180" y="47.9" transform="rotate(-90 180 47.9)">CHRG#</text>
<text x="185.1" y="45" transform="rotate(-90 185.1 45)">BAT</text>
<text x="226.7" y="44.9">3</text>
<text x="226.7" y="47.4">2</text>
<text x="233.3" y="43.1" transform="rotate(-90 233.3 43.1)">5</text>
<text x="86.3" y="51.7">1</text>
<text x="88.4" y="53">VBAT</text>
<text x="118.7" y="53">VDD_3</text>
<text x="125.7" y="51.7">48</text>
<text x="182.5" y="48.6" transform="rotate(-90 182.5 48.6)">STDBY#</text>
<text x="226.7" y="50">1</text>
<text x="269.2" y="50.4">2</text>
<text x="269.2" y="53">1</text>
<text x="271.3" y="51.7">VIN</text>
<text x="279.6" y="51.7">VOUT</text>
<text x="285.8" y="50.4">3</text>
<text x="25" y="59.6" transform="rotate(-90 25 59.6)">2</text>
<text x="86.3" y="54.3">2</text>
<text x="86.3" y="56.8">3</text>
<text x="86.3" y="59.3">4</text>
<text x="88.4" y="55.5">PC13-TAMPER-RTC</text>
<text x="88.4" y="58.1">PC14-OSC32_IN</text>
<text x="118.9" y="55.5">VSS_3</text>
<text x="121.2" y="58.1">PB9</text>
<text x="125.7" y="59.3">45</text>
<text x="125.7" y="56.8">46</text>
<text x="125.7" y="54.3">47</text>
<text x="177.4" y="59.9" transform="rotate(-90 177.4 59.9)">TEMP</text>
<text x="180" y="59.9" transform="rotate(-90 180 59.9)">PROG</text>
<text x="182.5" y="59.9" transform="rotate(-90 182.5 59.9)">GND</text>
<text x="185.1" y="59.9" transform="rotate(-90 185.1 59.9)">VCC</text>
<text x="233.3" y="54.2" transform="rotate(-90 233.3 54.2)">4</text>
<text x="271.3" y="54.3">GND</text>
<text x="86.3" y="61.9">5</text>
<text x="86.3" y="64.4">6</text>
<text x="88.4" y="60.6">PC15-OSC32_OUT</text>
<text x="88.4" y="63.1">PD0-OSC_IN</text>
<text x="88.4" y="65.7">PD1-OSC_OUT</text>
<text x="118.4" y="63.1">BOOT0</text>
<text x="121.2" y="65.7">PB7</text>
<text x="121.2" y="60.6">PB8</text>
<text x="125.7" y="64.4">43</text>
<text x="125.7" y="61.9">44</text>
<text x="176.2" y="62" transform="rotate(-90 176.2 62)">1</text>
<text x="178.7" y="62" transform="rotate(-90 178.7 62)">2</text>
<text x="181.3" y="62" transform="rotate(-90 181.3 62)">3</text>
<text x="183.8" y="62" transform="rotate(-90 183.8 62)">4</text>
<text x="25" y="70.7" transform="rotate(-90 25 70.7)">1</text>
<text x="86.3" y="67">7</text>
<text x="86.3" y="69.5">8</text>
<text x="88.4" y="68.2">NRST</text>
<text x="88.4" y="70.8">VSSA</text>
<text x="121.2" y="70.8">PB5</text>
<text x="121.2" y="68.2">PB6</text>
<text x="125.7" y="69.5">41</text>
<text x="125.7" y="67">42</text>
<text x="85.3" y="74.6">10</text>
<text x="85.3" y="77.1">11</text>
<text x="86.3" y="72">9</text>
<text x="88.4" y="73.3">VDDA</text>
<text x="88.4" y="75.8">PA0-WKUP</text>
<text x="121.2" y="75.8">PB3</text>
<text x="121.2" y="73.3">PB4</text>
<text x="125.7" y="77.1">38</text>
<text x="125.7" y="74.6">39</text>
<text x="125.7" y="72">40</text>
<text x="259.2" y="75.8">2</text>
<text x="265.3" y="75.8">1</text>
<text x="85.3" y="79.7">12</text>
<text x="85.3" y="82.2">13</text>
<text x="88.4" y="78.4">PA1</text>
<text x="88.4" y="80.9">PA2</text>
<text x="88.4" y="83.5">PA3</text>
<text x="118.7" y="83.5">VDD_2</text>
<text x="120.1" y="80.9">PA14</text>
<text x="120.1" y="78.4">PA15</text>
<text x="125.7" y="82.2">36</text>
<text x="125.7" y="79.7">37</text>
<text x="85.3" y="84.7">14</text>
<text x="85.3" y="87.3">15</text>
<text x="85.3" y="89.8">16</text>
<text x="88.4" y="86">PA4</text>
<text x="88.4" y="88.5">PA5</text>
<text x="118.9" y="86">VSS_2</text>
<text x="120.1" y="88.5">PA13</text>
<text x="125.7" y="89.8">33</text>
<text x="125.7" y="87.3">34</text>
<text x="125.7" y="84.7">35</text>
<text x="85.3" y="92.4">17</text>
<text x="85.3" y="94.9">18</text>
<text x="88.4" y="91.1">PA6</text>
<text x="88.4" y="93.6">PA7</text>
<text x="120.1" y="93.6">PA11</text>
<text x="120.1" y="91.1">PA12</text>
<text x="125.7" y="94.9">31</text>
<text x="125.7" y="92.4">32</text>
<text x="85.3" y="97.4">19</text>
<text x="85.3" y="100">20</text>
<text x="88.4" y="96.2">PB0</text>
<text x="88.4" y="98.7">PB1</text>
<text x="88.4" y="101.2">PB2</text>
<text x="120.1" y="96.2">PA10</text>
<text x="121.2" y="101.2">PA8</text>
<text x="121.2" y="98.7">PA9</text>
<text x="125.7" y="100">29</text>
<text x="125.7" y="97.4">30</text>
<text x="85.3" y="102.5">21</text>
<text x="85.3" y="105.1">22</text>
<text x="85.3" y="107.6">23</text>
<text x="88.4" y="103.8">PB10</text>
<text x="88.4" y="106.3">PB11</text>
<text x="120.1" y="106.3">PB14</text>
<text x="120.1" y="103.8">PB15</text>
<text x="125.7" y="107.6">26</text>
<text x="125.7" y="105.1">27</text>
<text x="125.7" y="102.5">28</text>
<text x="85.3" y="110.1">24</text>
<text x="88.4" y="108.9">VSS_1</text>
<text x="88.4" y="111.4">VDD_1</text>
<text x="120.1" y="111.4">PB12</text>
<text x="120.1" y="108.9">PB13</text>
<text x="125.7" y="110.1">25</text>
<text x="231.1" y="110.1">1</text>
<text x="231.1" y="112.7">2</text>
<text x="233.2" y="111.4">CLKIN</text>
<text x="233.2" y="113.9">NC</text>
<text x="243" y="108.3" transform="rotate(-90 243 108.3)">25</text>
<text x="244" y="111.3" transform="rotate(-90 244 111.3)">EP</text>
<text x="250.4" y="111.4">SDA</text>
<text x="250.6" y="113.9">SCL</text>
<text x="255.3" y="112.7">23</text>
<text x="255.3" y="110.1">24</text>
<text x="231.1" y="115.2">3</text>
<text x="231.1" y="117.8">4</text>
<text x="233.2" y="116.5">NC</text>
<text x="233.2" y="119">NC</text>
<text x="249.2" y="119">RESV</text>
<text x="249.2" y="116.5">RESV</text>
<text x="255.3" y="117.8">21</text>
<text x="255.3" y="115.2">22</text>
<text x="231.1" y="120.3">5</text>
<text x="231.1" y="122.8">6</text>
<text x="231.1" y="125.4">7</text>
<text x="233.2" y="121.6">NC</text>
<text x="233.2" y="124.1">AUX_DA</text>
<text x="247.7" y="121.6">CPOUT</text>
<text x="249.2" y="124.1">RESV</text>
<text x="255.3" y="125.4">18</text>
<text x="255.3" y="122.8">19</text>
<text x="255.3" y="120.3">20</text>
<text x="231.1" y="127.9">8</text>
<text x="231.1" y="130.5">9</text>
<text x="233.2" y="126.6">AUX_CL</text>
<text x="233.2" y="129.2">VLOGIC</text>
<text x="233.2" y="131.7">AD0</text>
<text x="250.1" y="126.6">GND</text>
<text x="251.5" y="131.7">NC</text>
<text x="251.5" y="129.2">NC</text>
<text x="255.3" y="130.5">16</text>
<text x="255.3" y="127.9">17</text>
<text x="109.2" y="136.8">1</text>
<text x="115.6" y="136.8">2</text>
<text x="230.1" y="133">10</text>
<text x="230.1" y="135.5">11</text>
<text x="233.2" y="134.3">REGOUT</text>
<text x="233.2" y="136.8">FSYNC</text>
<text x="251.5" y="136.8">NC</text>
<text x="251.5" y="134.3">NC</text>
<text x="255.3" y="135.5">14</text>
<text x="255.3" y="133">15</text>
<text x="109.2" y="139.3">3</text>
<text x="111.3" y="138.1">1</text>
<text x="111.3" y="140.6">3</text>
<text x="113.5" y="140.6">4</text>
<text x="113.5" y="138.1">2</text>
<text x="115.6" y="139.3">4</text>
<text x="230.1" y="138.1">12</text>
<text x="233.2" y="139.3">INT</text>
<text x="250.3" y="139.3">VDD</text>
<text x="255.3" y="138.1">13</text>
</g>
<g font-size="1.8" fill="#00f">
<text x="106.6" y="23.5">4.7k</text>
<text x="181.5" y="21">2k</text>
<text x="41.8" y="24.8">100k</text>
<text x="51.9" y="28.6">10k</text>
<text x="51.9" y="24.8">TS-1088-AR02016</text>
<text x="97.7" y="27.4">KT-0603W</text>
<text x="186.6" y="24.8">16-213/G6C-AK2L2VY/3T</text>
<text x="252.6" y="27.4">20</text>
<text x="252.6" y="24.8">20</text>
<text x="181.5" y="33.7">16-213/R6C-AQ2R2B/3T</text>
<text x="234.1" y="32.7">4.7k</text>
<text x="262.8" y="40.1">MicroXNJ</text>
<text x="186.6" y="47.7">TP4056</text>
<text x="200.5" y="45.1">10uF</text>
<text x="239.9" y="47.7">MINI MSK12CO2</text>
<text x="132" y="48.9">100nF</text>
<text x="29.1" y="54">100nF</text>
<text x="194.2" y="57.8">10uF</text>
<text x="270.4" y="57.8">HT7333</text>
<text x="27.8" y="64.2">TS-1088-AR02016</text>
<text x="38" y="64.2">10k</text>
<text x="181.5" y="70.5">1.2k</text>
<text x="74.8" y="80.7">100nF</text>
<text x="133.2" y="80.7">100nF</text>
<text x="261.5" y="80.7">BH-18650-B1BA002</text>
<text x="77.3" y="103.6">100k</text>
<text x="231" y="107.4">MPU-6050</text>
<text x="250.1" y="103.6">4.7k</text>
<text x="267.8" y="103.6">4.7k</text>
<text x="88.8" y="117.5">100nF</text>
<text x="106.6" y="116.3">STM32F103C8T6</text>
<text x="219.6" y="117.5">10nF</text>
<text x="29.1" y="123.9">22pF</text>
<text x="267.8" y="122.6">220pF</text>
<text x="39.2" y="126.4">8MHz</text>
<text x="49.4" y="126.4">1M</text>
<text x="29.1" y="134">22pF</text>
<text x="205.6" y="137.8">100nF</text>
<text x="219.6" y="134">4.7k</text>
<text x="267.8" y="135.3">100nF</text>
<text x="29.1" y="144.2">8pF</text>
<text x="39.2" y="146.7">32.768kHz</text>
<text x="49.4" y="146.7">1M</text>
<text x="110.4" y="144.2">BX-PZ2.54-2-2PZZ</text>
<text x="29.1" y="154.4">8pF</text>
</g>
<g font-size="1.6" fill="#000080">
<text x="106.6" y="18.5">R16</text>
<text x="181.5" y="18.5">R10</text>
<text x="219.6" y="129">R21</text>
</g>
</svg>
